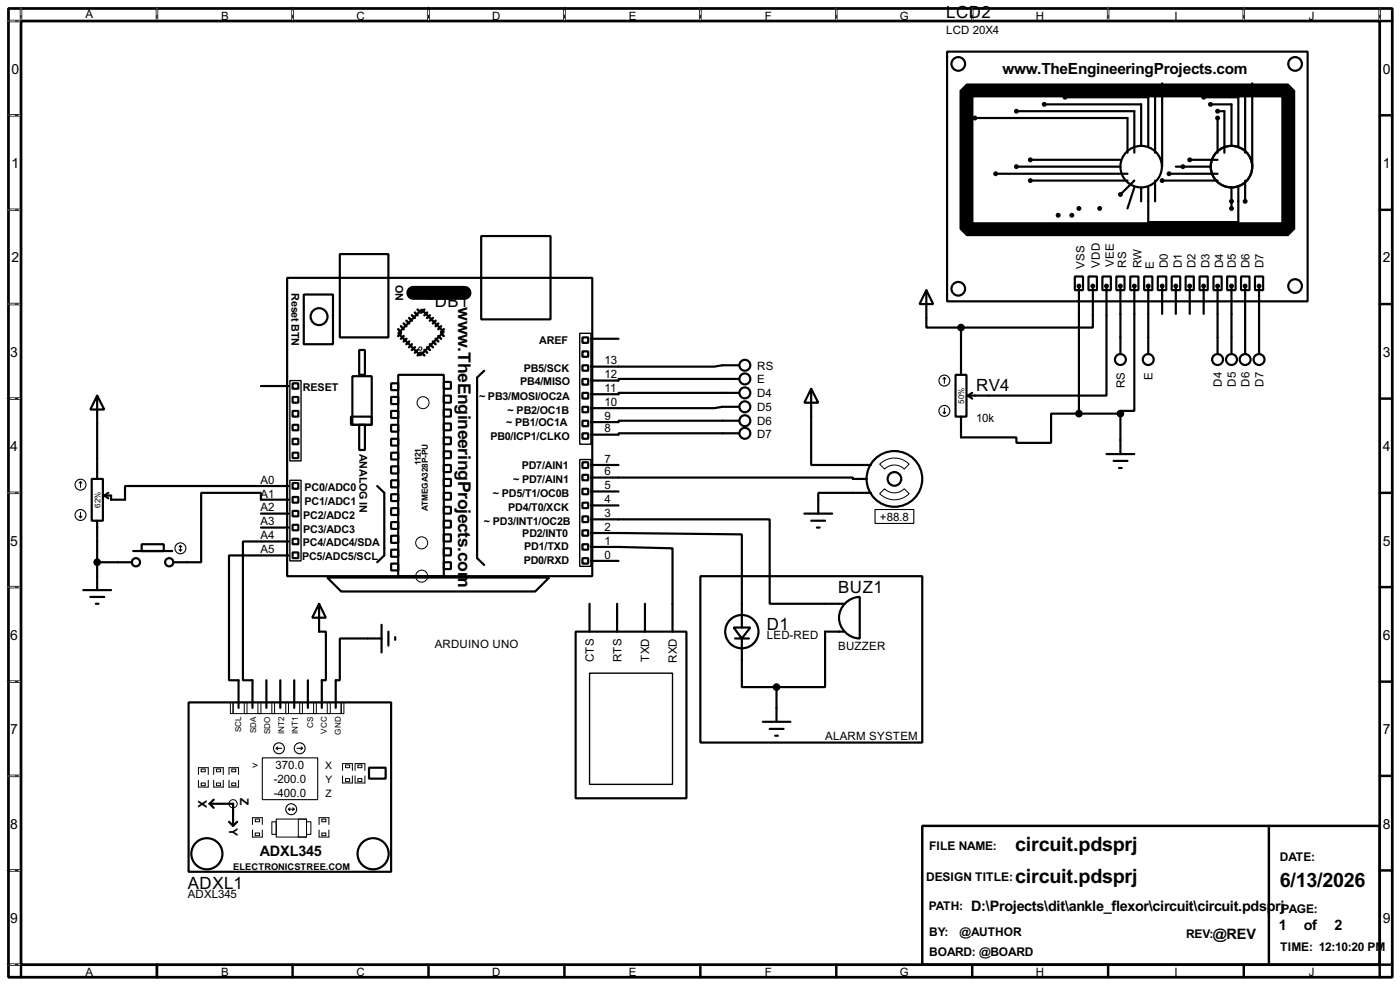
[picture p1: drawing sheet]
<svg xmlns="http://www.w3.org/2000/svg" width="256mm" height="180mm" viewBox="0 0 256 180" stroke-linecap="round" stroke-linejoin="round" font-family="sans-serif">
<path d="M1.6 1.6h253.5v177.3h-253.5zM3.9 3.9h248.9v172.7h-248.9z" fill="none" stroke="#000" stroke-width=".5"/>
<g fill="none" stroke="#000" stroke-width=".45">
<path d="M3.9 1.6v2.3h-2.3M28.8 1.6v2.3M53.6 1.6v2.3M78.5 1.6v2.3M103.4 1.6v2.3M128.3 1.6v2.3M153.2 1.6v2.3M178.1 1.6v2.3M203 1.6v2.3M227.9 1.6v2.3M252.8 1.6v2.3h2.3M1.6 21.1h2.3"/>
<path d="M1.6 38.4h2.3M252.8 21.1h2.3M252.8 38.4h2.3M1.6 55.7h2.3M73.5 59.7l.5 .6M74 59.2l.5 .5M74.5 58.7l.5 .5M75 58.2l.5 .5M75.5 57.7l.5 .5M76 57.2l.5 .5M76.5 56.7l.5 .5M77.8 56.7l-.5 .5"/>
<path d="M78.3 57.2l-.5 .5M78.8 57.7l-.5 .5M79.3 58.2l-.5 .5M79.8 58.7l-.5 .5M80.3 59.2l-.5 .5M80.8 59.7l-.5 .6M252.8 55.7h2.3M1.6 73h2.3M73 60.3l.5 .5M73.5 61l-.5 .5M74 61.5l-.5 .5M74.5 62l-.5 .5"/>
<path d="M75 62.5l-.5 .5M75.5 63l-.5 .6M76 63.6l-.5 .5M76.5 64.1l-.5 .5M77 64.6l-.5 .5M77.3 64.6l.5 .5M77.8 64.1l.5 .5M78.3 63.6l.5 .5M78.8 63l.5 .6M79.3 62.5l.5 .5M79.8 62l.5 .5M80.3 61.5l.5 .5"/>
<path d="M80.8 61l.5 .5M81.3 60.3l-.5 .5M252.8 73h2.3M1.6 90.2h2.3M252.8 90.2h2.3M1.6 107.5h2.3M252.8 107.5h2.3M1.6 124.8h2.3M252.8 124.8h2.3M1.6 142h2.3M1.6 159.3h2.3M169 151.2h83.8v25.4h-83.8z"/>
<path d="M232.5 151.2v25.4M252.8 142h2.3M252.8 159.3h2.3M1.6 176.6h2.3v2.3M28.8 176.6v2.3M53.6 176.6v2.3M78.5 176.6v2.3M103.4 176.6v2.3M128.3 176.6v2.3M153.2 176.6v2.3M178.1 176.6v2.3M203 176.6v2.3"/>
<path d="M227.9 176.6v2.3M255.1 176.6h-2.3v2.3"/>
</g>
<g fill="none" stroke="#fff" stroke-width=".18">
<path d="M1.3 3.9h2.3M3.9 1.3v2.3M28.8 1.3v2.3M53.6 1.3v2.3M78.5 1.3v2.3M103.4 1.3v2.3M128.3 1.3v2.3M153.2 1.3v2.3M178.1 1.3v2.3M203 1.3v2.3M227.9 1.3v2.3M252.8 1.3v2.3"/>
<path d="M1.3 21.1h2.3M1.3 38.4h2.3M1.3 55.7h2.3M1.3 73h2.3M1.3 90.2h2.3M1.3 107.5h2.3M1.3 124.8h2.3M1.3 142h2.3M1.3 159.3h2.3M1.3 176.6h2.3"/>
</g>
<g fill="none" stroke="#000" stroke-width=".18" stroke-dasharray=".5 1">
<path d="M1.3 3.9h2.3M3.9 1.3v2.3M28.8 1.3v2.3M53.6 1.3v2.3M78.5 1.3v2.3M103.4 1.3v2.3M128.3 1.3v2.3M153.2 1.3v2.3M178.1 1.3v2.3M203 1.3v2.3M227.9 1.3v2.3M252.8 1.3v2.3"/>
<path d="M1.3 21.1h2.3M1.3 38.4h2.3M1.3 55.7h2.3M1.3 73h2.3M1.3 90.2h2.3M1.3 107.5h2.3M1.3 124.8h2.3M1.3 142h2.3M1.3 159.3h2.3M1.3 176.6h2.3"/>
</g>
<g fill="none" stroke="#000" stroke-width=".4">
<path d="M173.5 9.5h66.1v45.7h-66.1zM191.3 19.1h17.8v7.6M195.1 17.8h15.3v8.9M200.2 16.6h11.4v11.4M212.9 15.3v15.2M218 16.6h10.1v11.4M220.5 17.8h6.4v8.9M221.8 19.1h3.8v7.6M229.4 15.3v15.2M178.6 21.6h28v6.4M182.4 31.8h24.2M186.2 20.4h21.6v7.6"/>
<path d="M186.2 30.5h19.1M188.8 29.3h16.5M188.8 33.1h17.8M207.8 33.1l-2.5 2.5M207.8 34.3l-1.2 3.9M209.1 34.3v2.6M210.4 34.3v6.4h16.5v-6.4M211.6 33.1v3.8M212.9 33.1h10.2M214.2 31.8h8.9M215.4 30.5h6.4M218 29.3h5.1"/>
<path d="M223.1 21.6v6.4M223.1 20.4h1.2v7.6M225.6 34.3v3.9M228.1 33.1v3.8M52.6 50.9h55.9v54.6h-55.9zM55.7 53.9h5.3v9.1h-5.3zM62.3 46.5h8.9v15.3h-8.9zM77.3 56.7l4 4.1-4.3 4.3-4-4.1zM78.3 52.6h4.6v2.1h-4.6zM88.2 43.2h12.7v15.3h-12.7zM169.7 53.1l1.3 2.6h-2.5zM169.7 53.1v6.9h6.4"/>
<path d="M176.1 60v8.6M196.9 50.6h1.5v2.5h-1.5zM197.7 52.6v23.1M199.4 50.6h1.6v2.5h-1.6zM200.2 52.6v7.4h-24.1M202 50.6h1.5v2.5h-1.5zM202.7 52.6v19.8h-25.4M204.5 50.6h1.5v2.5h-1.5zM205.3 52.4v12.4M207.1 50.6h1.5v2.5h-1.5zM207.8 52.4v22.8h-2.5v.5M209.6 50.6h1.5v2.5h-1.5z"/>
<path d="M210.4 52.4v12.4M212.1 50.6h1.6v2.5h-1.6zM212.9 52.4v5.1M214.7 50.6h1.5v2.5h-1.5zM215.4 52.4v5.1M217.2 50.6h1.5v2.5h-1.5zM218 52.4v5.1M219.8 50.6h1.5v2.5h-1.5zM220.5 52.4v5.1M222.3 50.6h1.5v2.5h-1.5zM223.1 52.4v12.4M224.8 50.6h1.6v2.5h-1.6z"/>
<path d="M225.6 52.4v12.4M227.4 50.6h1.5v2.5h-1.5zM228.1 52.4v12.4M229.9 50.6h1.5v2.5h-1.5zM230.7 52.4v12.4M17.8 72.4l1.3 2.6h-2.5zM17.8 72.4v15.3M47.8 70.7h5.1M53.6 72.7h1.1v1h-1.1zM53.6 77.8h1.1v1h-1.1zM53.6 75.2h1.1v1.1h-1.1zM53.6 70.2h1.1v1h-1.1z"/>
<path d="M64.3 76.3h3.8v1.5h-3.8zM64.6 68.9h3.5v8.9h-3.5zM65.8 64.1h1.1v4.5h-1.1zM65.8 77.8h1.1v4.6h-1.1zM71.7 70.2h1.3v1.2h-1.3zM71.7 72.7h1.3v1.3h-1.3zM71.7 75.2h1.3v1.3h-1.3zM71.7 77.8h1.3v1.2h-1.3zM73 68.6h8.3v36.9h-8.3zM81.3 69.9h1.3v1.3h-1.3zM81.3 72.4h1.3v1.3h-1.3zM81.3 75h1.3v1.3h-1.3z"/>
<path d="M81.3 77.5h1.3v1.3h-1.3zM88.7 67.9l-1.3 1.2v33.1l1.3 1.2M106.7 61.8h1.1v1h-1.1zM106.7 66.9h1.1v1h-1.1zM106.7 69.4h1.1v1h-1.1zM106.7 71.9h1.1v1.1h-1.1zM106.7 74.5h1.1v1h-1.1zM106.7 77h1.1v1h-1.1zM106.7 64.3h1.1v1h-1.1zM106.7 79.3h1.1v1h-1.1zM108.3 62h5M135.4 79.3h-22.1v.3h-5"/>
<path d="M135.4 77h-22.1v.3h-5M135.4 74.5h-3l-1.5 .2h-22.6M135.4 71.9h-22.1v.3h-5M135.4 69.4h-22.1v.3h-5M135.4 66.9h-3l-1.5 .2h-22.6M148.6 71.2l1.3 2.5h-2.5zM148.6 71.2v13.9h11M175.1 68.6h2v7.7h-2zM177.3 72.4l.8 .6M178.1 71.9l-.8 .5M197.7 75.7h-5.1v5.4h-6.4v-1h-10.1v-3.8M197.7 75.7h7.6"/>
<path d="M205.3 75.7v7.4M16.8 87.7h2.1v7.6h-2.1zM17.8 95.3v12.7M19.1 90.7l.8 .5M19.9 90.2l-.8 .5M26 99.6h4v1.3h-4zM47.8 96.6h5.1M47.8 94h5.1M52.9 89h-30v2.5h-2.5v-.8h-1.3M52.9 91.5h-5.1v-1.3h-10.9v12.7h-5.1M52.9 99.1h-8.4v25.4h1.8v5.1M53.6 82.9h1.1v1h-1.1z"/>
<path d="M53.6 80.3h1.1v1h-1.1zM53.6 88.4h1.1v1.1h-1.1zM53.6 91h1.1v1h-1.1zM53.6 93.5h1.1v1h-1.1zM53.6 96.1h1.1v1h-1.1zM53.6 98.6h1.1v1h-1.1zM69.1 89l1.3 1.2v11.5l-1.3 1.2M71.7 80.3h1.3v1.3h-1.3zM71.7 82.9h1.3v1.2h-1.3zM71.7 85.4h1.3v1.3h-1.3zM71.7 87.9h1.3v1.3h-1.3zM71.7 90.5h1.3v1.2h-1.3z"/>
<path d="M71.7 93h1.3v1.3h-1.3zM71.7 95.6h1.3v1.2h-1.3zM71.7 98.1h1.3v1.3h-1.3zM81.3 80.1h1.3v1.2h-1.3zM81.3 82.6h1.3v1.3h-1.3zM81.3 85.1h1.3v1.3h-1.3zM81.3 87.7h1.3v1.3h-1.3zM81.3 90.2h1.3v1.3h-1.3zM81.3 92.8h1.3v1.2h-1.3zM81.3 95.3h1.3v1.3h-1.3zM81.3 97.8h1.3v1.3h-1.3zM106.7 84.6h1.1v1.1h-1.1z"/>
<path d="M106.7 86.9h1.1v1h-1.1zM106.7 89.5h1.1v1h-1.1zM106.7 92h1.1v1h-1.1zM106.7 94.5h1.1v1.1h-1.1zM106.7 97.1h1.1v1h-1.1zM106.7 99.6h1.1v1h-1.1zM108.3 87.4h48v.3h2.5M108.3 95.1h32.7v15.4h13.7M108.3 97.6l27.6 .2v17.1M108.3 92.5h5M108.3 90h5M108.3 85.1h5"/>
<path d="M147.4 94h5.1M148.6 95.3h2.6M149.7 96.6h.5M159.6 90.2h-9.7v3.8M202.7 83.1h5.1M204 84.4h2.6M205 85.7h.5M15.3 108h5.1M16.6 109.3h2.5M17.6 110.5h.5M17.8 102.9h6.4M24.4 100.9h7.2"/>
<path d="M52.9 101.7h-10.9v22.8h1.7v5.1M53.6 101.1h1.1v1.1h-1.1zM58.5 110.5l1.2 2.6h-2.5zM58.5 110.5v5.1h1.2v8.9h-.7v5.1M60 105.7h40.6l-2.5 2.6h-35.6zM69.9 116.9h-7.6v7.6h-.8v5.1M69.9 114.4v5M71.2 115.6v2.6M71.7 100.6h1.3v1.3h-1.3zM71.7 103.2h1.3v1.2h-1.3zM72.4 116.6v.5M81.3 100.4h1.3v1.3h-1.3z"/>
<path d="M81.3 102.9h1.3v1.3h-1.3zM105.5 115.6h20.3v30.5h-20.3zM106.7 102.2h1.1v1h-1.1zM108 110.5v5.1M108.3 100.1l14.9 .3v15.2M108.3 102.7h5M113.1 110.5v5.1M118.2 110.5v5.1M128.3 105.5h40.7v30.4h-40.7zM134.4 114.9h3.1l-1.6 2zM134.7 116.9h2.5M135.9 116.9v8.9h6.4"/>
<path d="M154.7 115.6h-3.5v10.2h-8.9M154.9 110.4a3.8 3.8 0 0 1 2.6-1.1v7.6a3.8 3.8 0 0 1-3.5-2.4 3.8 3.8 0 0 1 .9-4.1zM34.6 128.6h37.1v31h-37.1zM48.8 124.5v5.1M51.4 124.5v5.1M53.9 124.5v5.1M56.4 124.5v5.1M139.8 132.1h5M141 133.4h2.6M142 134.7h.5M142.3 125.8v6.3M38.4 147.1h4.3v3.8"/>
<path d="M38.4 147.1l.8 .8M39.2 146.4l-.8 .7M42 150.4l.7 .8 .8-.8M67.6 140.5h3.1v2h-3.1z"/>
<circle cx="175.5" cy="11.7" r="1.25"/>
<circle cx="191.3" cy="19.1" r=".25"/>
<circle cx="195.1" cy="17.8" r=".25"/>
<circle cx="200.2" cy="16.6" r=".25"/>
<circle cx="218" cy="16.6" r=".25"/>
<circle cx="220.5" cy="17.8" r=".25"/>
<circle cx="221.8" cy="19.1" r=".25"/>
<circle cx="237.2" cy="11.7" r="1.25"/>
<circle cx="178.6" cy="21.6" r=".25"/>
<circle cx="182.4" cy="31.8" r=".25"/>
<circle cx="186.2" cy="20.4" r=".25"/>
<circle cx="186.2" cy="30.5" r=".25"/>
<circle cx="188.8" cy="29.3" r=".25"/>
<circle cx="188.8" cy="33.1" r=".25"/>
<circle cx="193.9" cy="39.4" r=".25"/>
<circle cx="196.4" cy="39.4" r=".25"/>
<circle cx="197.7" cy="38.2" r=".25"/>
<circle cx="201.5" cy="38.2" r=".25"/>
<circle cx="205.3" cy="35.6" r=".25"/>
<circle cx="209" cy="30.5" r="3.8"/>
<circle cx="212.9" cy="33.1" r=".25"/>
<circle cx="214.2" cy="31.8" r=".25"/>
<circle cx="216.7" cy="30.5" r=".25"/>
<circle cx="218" cy="29.3" r=".25"/>
<circle cx="223.1" cy="20.4" r=".25"/>
<circle cx="223.1" cy="21.6" r=".25"/>
<circle cx="225.6" cy="30.5" r="3.8"/>
<circle cx="225.6" cy="38.2" r=".25"/>
<circle cx="225.6" cy="36.9" r=".25"/>
<circle cx="228.1" cy="36.9" r=".25"/>
<circle cx="58.4" cy="58" r="1.55"/>
<circle cx="175.5" cy="52.9" r="1.25"/>
<circle cx="197.7" cy="52.4" r=".25"/>
<circle cx="200.2" cy="52.4" r=".25"/>
<circle cx="202.7" cy="52.4" r=".25"/>
<circle cx="205.3" cy="52.4" r=".25"/>
<circle cx="207.8" cy="52.4" r=".25"/>
<circle cx="210.4" cy="52.4" r=".25"/>
<circle cx="212.9" cy="52.4" r=".25"/>
<circle cx="215.4" cy="52.4" r=".25"/>
<circle cx="218" cy="52.4" r=".25"/>
<circle cx="220.5" cy="52.4" r=".25"/>
<circle cx="223.1" cy="52.4" r=".25"/>
<circle cx="225.6" cy="52.4" r=".25"/>
<circle cx="228.1" cy="52.4" r=".25"/>
<circle cx="230.7" cy="52.4" r=".25"/>
<circle cx="237.2" cy="52.4" r="1.25"/>
<circle cx="136.4" cy="79.3" r="1"/>
<circle cx="136.4" cy="77" r="1"/>
<circle cx="136.4" cy="74.5" r="1"/>
<circle cx="136.4" cy="71.9" r="1"/>
<circle cx="136.4" cy="69.4" r="1"/>
<circle cx="136.4" cy="66.9" r="1"/>
<circle cx="205.2" cy="65.8" r="1"/>
<circle cx="210.3" cy="65.8" r="1"/>
<circle cx="223" cy="65.8" r="1"/>
<circle cx="225.6" cy="65.8" r="1"/>
<circle cx="228.1" cy="65.8" r="1"/>
<circle cx="230.6" cy="65.8" r="1"/>
<circle cx="163.8" cy="87.7" r="5.1"/>
<circle cx="163.8" cy="87.7" r="1.25"/>
<circle cx="24.9" cy="102.9" r=".75"/>
<circle cx="31" cy="102.9" r=".75"/>
<circle cx="135.9" cy="115.6" r="3.1"/>
<circle cx="37.9" cy="156.3" r="2.85"/>
<circle cx="68.3" cy="156.3" r="2.85"/>
</g>
<path d="M177.1 16.6h58.9v25.4h-58.9zM75.7 53.6h9.4" fill="none" stroke="#000" stroke-width="2.6"/>
<g fill="none" stroke="#000" stroke-width=".18">
<path d="M161.2 90.4l.9-.9a2.54 2.54 0 0 0 3.6 0l.9 .9a3.8 3.8 0 0 1-5.4 0zM161.2 85a3.8 3.8 0 0 1 5.4 0l-.9 .9a2.54 2.54 0 0 0-3.6 0zM42.2 128.6h.5v2h-.5zM42.7 128.6h19.8v2h-19.8zM44.8 128.6h.5v2h-.5zM47.3 128.6h.5v2h-.5zM49.8 128.6h.5v2h-.5zM52.4 128.6h.5v2h-.5zM54.9 128.6h.5v2h-.5zM57.5 128.6h.5v2h-.5zM60 128.6h.5v2h-.5zM62.5 128.6h.5v2h-.5z"/>
<path d="M36.4 142.8v1.3h1.8v-1.3M36.4 141.8v-1.3h1.8v1.3M36.9 143.3h.7v.5h-.7zM36.9 140.8h.7v.5h-.7zM39.2 142.8v1.3h1.7v-1.3M39.2 141.8v-1.3h1.7v1.3M39.7 143.3h.7v.5h-.7zM39.7 140.8h.7v.5h-.7zM42 142.8v1.3h1.7v-1.3M42 141.8v-1.3h1.7v1.3M42.5 143.3h.7v.5h-.7zM42.5 140.8h.7v.5h-.7z"/>
<path d="M46.3 151.9v1.3h1.8v-1.3M46.3 150.9v-1.2h1.8v1.2M46.8 152.5h.8v.5h-.8zM46.8 149.9h.8v.5h-.8zM49.8 150.4h.8v2.3h-.8zM50.6 149.9h5.6v3.3h-5.6zM54.7 149.9h1.5v3.3h-1.5zM56.2 150.4h.8v2.3h-.8zM58.5 151.9v1.3h1.8v-1.3M58.5 150.9v-1.2h1.8v1.2M59 152.5h.7v.5h-.7zM59 149.9h.7v.5h-.7z"/>
<path d="M62.8 142v1.3h1.8v-1.3M62.8 141v-1.2h1.8v1.2M63.3 142.5h.8v.6h-.8zM63.3 140h.8v.5h-.8zM65.1 142v1.3h1.8v-1.3M65.1 141v-1.2h1.8v1.2M65.6 142.5h.7v.6h-.7zM65.6 140h.7v.5h-.7z"/>
<circle cx="77" cy="63.8" r=".3"/>
<circle cx="77.5" cy="73.7" r="1.1"/>
<circle cx="77.2" cy="99.4" r="1.1"/>
<circle cx="77.2" cy="105.5" r="1.1"/>
<circle cx="42.7" cy="147.1" r=".75"/>
</g>
<path d="M53.1 69.7h2.1v14.7h-2.1zM106.2 61h2.1v20.3h-2.1zM53.1 87.9h2.1v14.8h-2.1zM106.2 84.1h2.1v19.6h-2.1zM108 123.2h15.2v20.4h-15.2z" fill="none" stroke="#000" stroke-width=".25"/>
<g fill="none" stroke="#000" stroke-width=".2">
<path d="M172.8 75.5l.2 .2M173 69.1l-.2 .3M173 69.1l.3 .3M173 69.1v1.1M173 74.7v1M173.3 75.5l-.3 .2M14.5 94.5l.3 .3M14.8 88.2l-.3 .2M14.8 88.2l.2 .2M14.8 88.2v1M14.8 93.8v1M15 94.5l-.2 .3"/>
<path d="M33.1 99.9v1M33.1 99.9l-.3 .2M33.1 99.9l.2 .2M160.3 93.3h7.1v2.5h-7.1zM32.8 100.6l.3 .3M33.3 100.6l-.2 .3M48.1 138.7h10.1v7.7h-10.1zM50.6 137h1M50.6 137l.3 .2M50.9 136.7l-.3 .3M54.4 137h1M55.2 136.7l.2 .3"/>
<path d="M55.4 137l-.2 .2M52.9 148.1h1M52.9 148.1l.2 .3M53.1 147.9l-.2 .2M53.6 147.9l.3 .2M53.9 148.1l-.3 .3"/>
<circle cx="173" cy="69.7" r="1"/>
<circle cx="173" cy="75.2" r="1"/>
<circle cx="14.7" cy="94.3" r="1"/>
<circle cx="14.7" cy="88.7" r="1"/>
<circle cx="33" cy="100.4" r="1"/>
<circle cx="51.1" cy="137" r="1"/>
<circle cx="54.9" cy="137" r="1"/>
<circle cx="53.3" cy="148.1" r="1"/>
</g>
<path d="M177.1 16.8v24.7M179.9 16.6h53.3M236 17.1v24.6M179.9 42h53.3" fill="none" stroke="#000" stroke-width=".9"/>
<g fill="#000" stroke="#000" stroke-width=".4">
<circle cx="176" cy="60" r=".5"/>
<circle cx="197.6" cy="75.7" r=".5"/>
<circle cx="205.2" cy="75.7" r=".5"/>
<circle cx="17.8" cy="102.9" r=".5"/>
<circle cx="142.2" cy="125.8" r=".5"/>
</g>
<g font-size="4.1">
<text x="186" y="155.8">circuit.pdsprj</text>
<text x="186" y="161.7">circuit.pdsprj</text>
<text x="234.5" y="162.4">6/13/2026</text>
</g>
<g font-size="3.6">
<text x="84" y="56.2" transform="rotate(90 84 56.2)">w</text>
<text x="84" y="63.5" transform="rotate(90 84 63.5)">.TheEngineeringProjects.com</text>
</g>
<g font-size="3.5">
<text x="173.4" y="3.2">LCD2</text>
<text x="79.7" y="56.3">DB1</text>
<text x="178.9" y="71.6">RV4</text>
<text x="153.6" y="108.5">BUZ1</text>
<text x="140.5" y="115.3">D1</text>
<text x="34.4" y="162.7">ADXL1</text>
</g>
<text font-size="3.2" x="183.7" y="13.5">www.TheEngineeringProjects.com</text>
<g font-size="3">
<text x="47.6" y="156.7">ADXL345</text>
<text x="177.9" y="166.7">D:\Projects\dit\ankle_flexor\circuit\circuit.pdsprj</text>
<text x="222.2" y="171.8">@REV</text>
<text x="234.3" y="170.3">1</text>
<text x="238.9" y="170.3">of</text>
<text x="244.5" y="170.3">2</text>
</g>
<g font-size="2.9">
<text x="2.1" y="13.5">0</text>
<text x="253.4" y="13.5">0</text>
<text x="2.1" y="30.7">1</text>
<text x="253.4" y="30.7">1</text>
<text x="2.1" y="48">2</text>
<text x="253.4" y="48">2</text>
<text x="1.9" y="65.3">3</text>
<text x="253.4" y="65.3">3</text>
<text x="1.9" y="82.5">4</text>
<text x="253.4" y="82.5">4</text>
<text x="1.9" y="99.9">5</text>
<text x="253.4" y="99.9">5</text>
<text x="1.9" y="117.1">6</text>
<text x="253.4" y="117.1">6</text>
<text x="1.9" y="134.4">7</text>
<text x="253.4" y="134.4">7</text>
<text x="1.9" y="151.7">8</text>
<text x="253.4" y="151.7">8</text>
<text x="1.9" y="168.9">9</text>
<text x="253.4" y="168.9">9</text>
</g>
<g font-size="2.5">
<text x="37.9" y="147.8" transform="rotate(-90 37.9 147.8)">X</text>
<text x="44" y="146" transform="rotate(90 44 146)">Z</text>
<text x="42" y="151.5" transform="rotate(90 42 151.5)">Y</text>
<text x="170.2" y="155.6">FILE NAME:</text>
<text x="169.7" y="161.2">DESIGN TITLE:</text>
<text x="234.5" y="157.7">DATE:</text>
<text x="170.1" y="166.5">PATH:</text>
<text x="234.8" y="167.1">PAGE:</text>
<text x="170.2" y="171.4">BY:</text>
<text x="175.8" y="171.4">@AUTHOR</text>
<text x="217.3" y="171.6">REV:</text>
<text x="170.2" y="175">BOARD: @BOARD</text>
<text x="234.5" y="174.1">TIME: 12:10:20 PM</text>
</g>
<g font-size="2.4">
<text x="15.6" y="3.4">A</text>
<text x="40.5" y="3.6">B</text>
<text x="65.3" y="3.6">C</text>
<text x="90.2" y="3.6">D</text>
<text x="115.2" y="3.6">E</text>
<text x="140.1" y="3.6">F</text>
<text x="164.8" y="3.6">G</text>
<text x="189.8" y="3.6">H</text>
<text x="215.1" y="3.6">I</text>
<text x="239.8" y="3.6">J</text>
<text x="173.3" y="6.2">LCD 20X4</text>
<text x="198.7" y="49.2" transform="rotate(-90 198.7 49.2)">VSS</text>
<text x="201.5" y="49" transform="rotate(-90 201.5 49)">VDD</text>
<text x="204.1" y="48.9" transform="rotate(-90 204.1 48.9)">VEE</text>
<text x="206.3" y="49" transform="rotate(-90 206.3 49)">RS</text>
<text x="209.1" y="49.1" transform="rotate(-90 209.1 49.1)">RW</text>
<text x="211.4" y="49.2" transform="rotate(-90 211.4 49.2)">E</text>
<text x="214" y="49.1" transform="rotate(-90 214 49.1)">D0</text>
<text x="216.5" y="49.1" transform="rotate(-90 216.5 49.1)">D1</text>
<text x="219" y="49.1" transform="rotate(-90 219 49.1)">D2</text>
<text x="221.5" y="49.1" transform="rotate(-90 221.5 49.1)">D3</text>
<text x="224.1" y="49.1" transform="rotate(-90 224.1 49.1)">D4</text>
<text x="226.4" y="49.1" transform="rotate(-90 226.4 49.1)">D5</text>
<text x="228.9" y="49.1" transform="rotate(-90 228.9 49.1)">D6</text>
<text x="231.4" y="49.1" transform="rotate(-90 231.4 49.1)">D7</text>
<text x="110.8" y="71.8">11</text>
<text x="110.8" y="69.3">12</text>
<text x="110.8" y="66.7">13</text>
<text x="138.7" y="70.2">E</text>
<text x="138.7" y="67.7">RS</text>
<text x="206.1" y="71.1" transform="rotate(-90 206.1 71.1)">RS</text>
<text x="211.2" y="69.5" transform="rotate(-90 211.2 69.5)">E</text>
<text x="223.9" y="70.8" transform="rotate(-90 223.9 70.8)">D4</text>
<text x="226.4" y="70.8" transform="rotate(-90 226.4 70.8)">D5</text>
<text x="228.9" y="70.8" transform="rotate(-90 228.9 70.8)">D6</text>
<text x="231.5" y="70.8" transform="rotate(-90 231.5 70.8)">D7</text>
<text x="110.8" y="76.9">9</text>
<text x="110.8" y="74.3">10</text>
<text x="138.7" y="77.8">D6</text>
<text x="138.7" y="75.3">D5</text>
<text x="138.7" y="72.7">D4</text>
<text x="178.8" y="77.2">10k</text>
<text x="110.8" y="79.2">8</text>
<text x="138.7" y="80.1">D7</text>
<text x="47.7" y="88.5">A0</text>
<text x="110.8" y="89.6">5</text>
<text x="110.8" y="87">6</text>
<text x="110.8" y="84.7">7</text>
<text x="47.7" y="93.6">A2</text>
<text x="47.7" y="91.1">A1</text>
<text x="110.8" y="94.7">3</text>
<text x="110.8" y="92.1">4</text>
<text x="161.2" y="95.3">+88.8</text>
<text x="47.7" y="101.2">A5</text>
<text x="47.7" y="98.7">A4</text>
<text x="47.7" y="96.2">A3</text>
<text x="110.8" y="99.7">1</text>
<text x="110.8" y="97.2">2</text>
<text x="110.8" y="102.3">0</text>
<text x="79.6" y="118.6">ARDUINO UNO</text>
<text x="140.5" y="116.9">LED-RED</text>
<text x="153.5" y="119.1">BUZZER</text>
<text x="108.8" y="121.2" transform="rotate(-90 108.8 121.2)">CTS</text>
<text x="113.9" y="121.2" transform="rotate(-90 113.9 121.2)">RTS</text>
<text x="119" y="121.1" transform="rotate(-90 119 121.1)">TXD</text>
<text x="124" y="121.3" transform="rotate(-90 124 121.3)">RXD</text>
<text x="151.2" y="135.4">ALARM SYSTEM</text>
<text x="50.2" y="143.3">-200.0</text>
<text x="50.5" y="140.8">370.0</text>
<text x="50.2" y="145.9">-400.0</text>
<text x="34.4" y="164.3">ADXL345</text>
<text x="15.6" y="178.7">A</text>
<text x="40.5" y="178.7">B</text>
<text x="65.3" y="178.7">C</text>
<text x="90.2" y="178.7">D</text>
<text x="115.2" y="178.7">E</text>
<text x="140.1" y="178.7">F</text>
<text x="164.8" y="178.7">G</text>
<text x="189.8" y="178.7">H</text>
<text x="215.1" y="178.7">I</text>
<text x="239.8" y="178.7">J</text>
</g>
<g font-size="2.2">
<text x="53.4" y="53.7" transform="rotate(90 53.4 53.7)">Reset BTN</text>
<text x="72.5" y="52.2" transform="rotate(90 72.5 52.2)">ON</text>
<text x="98.8" y="63">AREF</text>
<text x="55.5" y="71.6">RESET</text>
<text x="95.3" y="70.4">PB4/MISO</text>
<text x="95.9" y="68.1">PB5/SCK</text>
<text x="87.8" y="73.2">~ PB3/MOSI/OC2A</text>
<text x="92.8" y="78">~ PB1/OC1A</text>
<text x="93" y="75.7">~ PB2/OC1B</text>
<text x="65.9" y="83" transform="rotate(90 65.9 83)">ANALOG IN</text>
<text x="89.8" y="80.6">PB0/ICP1/CLKO</text>
<text x="55.8" y="90">PC0/ADC0</text>
<text x="94" y="88.4">~ PD7/AIN1</text>
<text x="95.6" y="85.9">PD7/AIN1</text>
<text x="55.5" y="95">PC2/ADC2</text>
<text x="55.8" y="92.5">PC1/ADC1</text>
<text x="90.3" y="91">~ PD5/T1/OC0B</text>
<text x="93.1" y="93.5">PD4/T0/XCK</text>
<text x="55.5" y="99.9">PC4/ADC4/SDA</text>
<text x="55.5" y="97.5">PC3/ADC3</text>
<text x="88.7" y="96.1">~ PD3/INT1/OC2B</text>
<text x="95.7" y="98.3">PD2/INT0</text>
<text x="96" y="100.6">PD1/TXD</text>
<text x="55.3" y="102.4">PC5/ADC5/SCL</text>
<text x="95.9" y="103.2">PD0/RXD</text>
</g>
<g font-size="2.1">
<text x="46.2" y="140.8">&gt;</text>
<text x="59.6" y="140.7">X</text>
<text x="59.6" y="143.3">Y</text>
<text x="59.6" y="145.8">Z</text>
</g>
<text font-size="1.9" x="42.7" y="159.2">ELECTRONICSTREE.COM</text>
<g font-size="1.7">
<text x="176.7" y="73.9" transform="rotate(-90 176.7 73.9)">50%</text>
<text x="77.1" y="85.2" transform="rotate(-90 77.1 85.2)">1121</text>
<text x="18.4" y="92.9" transform="rotate(-90 18.4 92.9)">62%</text>
<text x="78.4" y="93.6" transform="rotate(-90 78.4 93.6)">ATMEGA328P-PU</text>
<text x="44.2" y="134" transform="rotate(-90 44.2 134)">SCL</text>
<text x="46.9" y="134.2" transform="rotate(-90 46.9 134.2)">SDA</text>
<text x="49.5" y="134.4" transform="rotate(-90 49.5 134.4)">SDO</text>
<text x="52.1" y="134.4" transform="rotate(-90 52.1 134.4)">INT2</text>
<text x="54.6" y="134.4" transform="rotate(-90 54.6 134.4)">INT1</text>
<text x="57.4" y="133.2" transform="rotate(-90 57.4 133.2)">CS</text>
<text x="59.9" y="134.3" transform="rotate(-90 59.9 134.3)">VCC</text>
<text x="62.4" y="134.5" transform="rotate(-90 62.4 134.5)">GND</text>
</g>
</svg>
